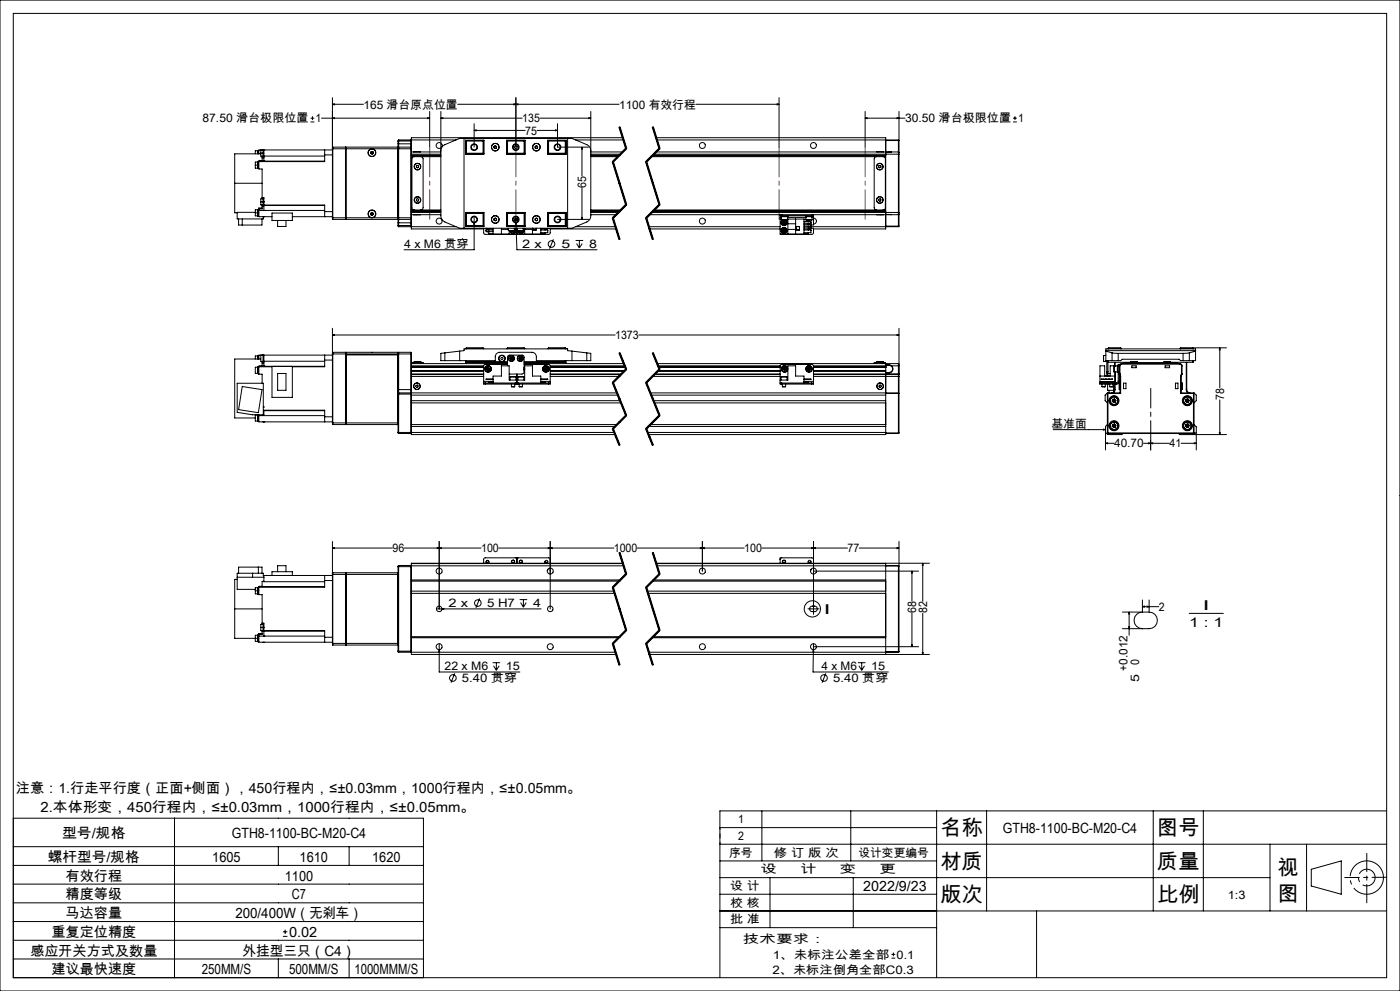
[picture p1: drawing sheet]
<svg xmlns="http://www.w3.org/2000/svg" width="420mm" height="297mm" viewBox="0 0 420 297" stroke-linecap="round" stroke-linejoin="round" font-family="sans-serif">
<g fill="none" stroke="#000" stroke-width=".3">
<path d="M0 0h420v297h-420zM4 4h412v289h-412zM93.2 36.5h1.1M93.2 35.4h1.1M93.7 34.9v1.1M96.4 35.4h32.5M99.7 31.3l.6-.2v.3zM99.7 35.4l.6-.1v.3zM99.7 31.3h9.3M99.7 29.3v36M128.3 35.3l.6 .1-.6 .2zM128.9 33.4v10.7"/>
<path d="M132.3 35.4l.6-.1v.3zM132.3 33.4v31.6l.3 .8 .9 .7 4.4 1.9h33.7l4.4-1.9 .7-.4 .4-.7 .1-.7v-31.3M132.3 35.4h24.4M137.3 31.3h48.4M142.2 39.1l.6-.2v.3zM142.2 37.1v7M142.2 39.1h15.4M154.2 31.1l.6 .2-.6 .1zM154.8 31.3l.6-.2v.3zM154.8 29.3v14.8M161.1 39.1h6.2M162 35.4h15.2"/>
<path d="M166.7 38.9l.6 .2-.6 .1zM167.3 37.1v7h9.3M176.6 35.3l.6 .1-.6 .2zM185.7 38.1l2 6.5M185.8 38.1l2 6.4-4 4 4 12.8-4 4 2 6.5M186 38l1 3.2M195.7 38.1l2 6.5M195.8 38.1l2 6.4-4 4 4 12.8-4 4 2 6.5M196 38l2 6.4M208.7 31.3h25M233.1 31.1l.6 .2-.6 .1zM233.7 29.3v14.8"/>
<path d="M259.5 35.4l.6-.1v.3zM259.5 35.4h12M259.5 33.4v10.7M269.1 35.3l.6 .1-.6 .2zM269.7 33.4v12.3M303.9 36.5h1.1M303.9 35.4h1.1M304.5 34.9v1.1M70.4 54.9v8.9h.8M70.4 54.9h8.2M76.6 49.5v.9h.7M76.6 49.5h1"/>
<path d="M77.3 48.6h-.7v.9M77.3 45.1v1M77.5 48.5v2h.1M77.5 45.1v1M77.6 48.5h-.3v2h.2M77.6 45.1l-1 .1v.9M78.2 46.1h-7.8v8.8M78.2 45.9v.9h.7M78.2 45.9h1M78.6 59.2h.6v1.3M78.6 59.2v.4M78.6 47.3v.9h-1"/>
<path d="M78.6 46.8v.5M78.6 44.9v.1M78.6 47.3h.6M78.9 59.6h-.7v.9M78.9 44.9v2h.3M78.9 45h-.7v.9M79.2 59.5h-.3v2h.3M79.2 48.3h.1M79.2 47.3v1M79.2 44.9v1.9M79.2 46.8v.5M79.2 46.8h18.2"/>
<path d="M79.2 44.9h.1M97.4 46.4h2.3M97.4 44.9v1.5M97.4 46.4v2h-19.8M97.4 48.3h-19.8v2.4h1v8.5M99.7 44.9h-22.1v1.2M99.8 44.1v21.7M99.8 44.1l-.1 .5h23.7M99.8 44.1h3.8M103.6 44.1v21.7M103.6 44.1l.2 .1M103.8 44.2v21.5"/>
<path d="M103.8 44.2h.1M111.2 45.6l.1 .4M111.3 46l.4 .1M111.5 45.4l.4 .1M111.5 45.4l-.3 .2M111.9 45.5v.4M111.9 45.9l-.2 .2M119.4 44.6v-.5h-15.6v21.7h15.6v-.5M119.4 44.6v20.7M119.4 44.2h.1M119.4 44.3v.3M119.4 43.1v1.1"/>
<path d="M119.4 44.2v.1M119.4 42.3h4M119.4 43.1h4M119.6 44.1v21.7M119.6 41.9v2.2M119.6 44.1h3.7M119.6 41.9l-.2 1.2M119.6 41.9h3.7M119.6 44.1l-.2 .2M123.3 44.1v21.7M123.3 41.9v2.2M123.3 44.1l.1 .2"/>
<path d="M123.3 41.9l.1 .2M123.4 44.3v.3M123.4 44.6v20.7M123.4 47h8.9M123.4 46.6h8.9M123.4 45.5h8.9M123.4 41.9h13.4M123.4 46.2h8.9M124.2 47l-.3 .1-.3 .4v14.9l.3 .4 .3 .1M125 49.7l.3-.1 .3 .2v.4l-.4 .1-.3-.2zM125 59.7l.3-.2 .3 .3-.1 .4-.3 .1-.3-.3zM126 45.5h-1.9"/>
<path d="M126.1 45.5h.1M126.3 47l.4 .1 .2 .5v14.7l-.2 .5-.4 .1M132.3 45.2l.3-1.1 .5-.6 4.8-2h33.7l4.8 2 .5 .6 .3 1.1M139.2 41.5v26.9M139.7 45.5h.1M139.7 42h5.5v4.2h-5.5zM139.7 42.3v3.9M139.7 42.3h5.2M139.9 42.1v4M139.9 42.1h5.3M139.9 46.1h5.3M139.9 42.1l-.2 .2"/>
<path d="M144.9 42.3l.2-.2v4l-.2-.2M144.9 45.9h-5.2l.2 .2M144.9 42.3v3.6M148.2 44.3l.4 .2M148.2 43.9v.4M148.6 43.7l.3 .2M148.6 43.7l-.4 .2M148.9 44.3l-.3 .2M148.9 43.9v.4M152 42h5.5v4.2h-5.5zM152 42.1h5.5M152 46.1h5.5"/>
<path d="M152.3 42.3v3.6M152.3 42.3l-.2-.2v4l.2-.2M152.3 45.9h4.9M152.3 42.3h4.9M157.2 42.3v3.6M157.2 42.3l.2-.2v4l-.2-.2M160.6 44.3l.3 .2M160.6 43.9v.4M160.9 43.7l.4 .2M160.9 43.7l-.3 .2M161.3 44.3l-.4 .2M161.3 43.9v.4"/>
<path d="M164.3 42h5.6v4.2h-5.6zM164.3 42.1h5.3M164.3 46.1h5.3M164.6 42.3v3.6M164.6 42.3l-.2-.2v4l.2-.2M164.6 45.9h5.2l-.2 .2M164.6 42.3h5.2M169.6 42.1v4M169.6 42.1l.2 .2M169.8 42.3v3.9M169.8 45.5h.1M170.3 41.5v26.9"/>
<path d="M172.7 41.9h14.3M174.6 44.1l.1 .6h-.3zM174.6 44.1v8.7M174.6 56.3v9.5M177.2 47h8.2M177.2 46.6h8.5M177.2 45.5h9.6M177.2 46.2h9M177.2 46.6h8.6M183.7 48.6l4 12.8M184 48.4l4 12.9M186.8 41.3h-63.4v3"/>
<path d="M187 41.2l1 3.2zM187.7 44.4l-4 4M188 44.6l-4 4M193.7 48.6l4 12.8M194 48.4l4 12.9M195.4 47h70.3M195.7 46.6h70M195.8 46.6h69.9M196.1 46.2h73.4M196.8 41.3h68.9v4.9M196.8 45.5h69.9M197 41.9h72.5"/>
<path d="M197.7 44.4l-4 4M198 44.6l-4 4M262.9 47l-.4 .1-.2 .5v14.7l.2 .5 .4 .1M263 45.5h2M263.6 49.7l.4-.1 .3 .2v.4l-.4 .1-.3-.2zM263.7 59.7l.4-.1 .2 .3-.1 .4h-.4l-.2-.3zM264.9 47l.4 .1 .3 .4v14.9l-.3 .4-.4 .1M265.7 46.2v17.5M265.7 42.1h3.8M266.7 45.6h-1v.6M266.7 45.5h.7M266.7 45.5v.1"/>
<path d="M267.4 45.5l-.7 .1M267.4 45.5h2.1M269.5 46.2h.2M269.5 45.5v.7M269.5 45.5l.2 .2M269.5 41.9l.2 .1-.2 .1M269.5 41.9v.2M269.5 42.1v3.4M269.5 46.2v17.5M269.7 45.7v.5M269.7 46.2v17.5M71.6 65.6v1.8h7v-1.8"/>
<path d="M72.7 65.6v1.8M76.6 63.8v.9h.7M76.6 63.6h-5.4v2h7.8v-.7h.2M76.6 63.8h1M77.3 62.9h-.7v.9M77.5 62.8v2M77.6 62.8h-.3v2h.3M77.6 63.1h19.8M78.2 60.5v.9h.7M78.2 60.5h1M78.6 61.7v.9h-1M78.6 62.3h-1v2.6h4"/>
<path d="M78.6 61.4v.3M78.6 61.7h.6M79.2 60.5v1M79.2 61.5v.1M79.2 63.1h.1M79.2 61.7v1.4M79.2 60.5h.1M79.2 61.6v.1M79.2 61.5h18.2v1.9M79.2 61.6h18.2M79.2 64.9h.1M81.6 63.8h6.1v2.3h-6.1z"/>
<path d="M83.3 66.1v1.8h2.5v-1.8M87.7 64.9h12M97.4 63.4v1.5M97.4 63.4h2.3M99.7 65.3l.1 .5M99.7 65.3h23.7M99.8 65.8h3.8M103.8 65.7h.1M103.8 65.7l-.2 .1M111.2 64.1l.1 .3M111.3 64.4h.4M111.4 63.7l.4 .1"/>
<path d="M111.4 63.7l-.2 .4M111.8 63.8l.2 .3M112 64.1l-.3 .3M119.4 65.7h.1M119.4 65.3v.3M119.4 65.7v1.1M119.4 65.6v.1M119.4 66.8l.2 1.1M119.4 67.5h4M119.4 65.6l.2 .2M119.4 66.8h4M119.6 65.8v2.1"/>
<path d="M119.6 65.8h3.7M119.6 67.9h3.7M123.3 65.8v2.1M123.4 65.3v.3M123.4 65.6v3h21.7M123.4 62.9h8.9M123.4 63.2h8.9M123.4 64.3h8.9M123.4 67.9h13.4M123.4 63.7h8.9M123.4 63.3h8.9M123.4 65.6l-.1 .2"/>
<path d="M123.4 67.8l-.1 .1M124.1 64.3l1.9 .1M126.1 64.3l-.1 .1M139.7 64.3h.1M139.7 63.7h5.5v4.2h-5.5zM139.7 63.7v3.9M139.7 67.6h5.2M139.7 67.6l.2 .2M139.9 63.8v4M139.9 67.8h5.3M139.9 63.8h5.3M139.9 63.8l-.2 .1h5.2"/>
<path d="M142.2 66.6l.2 .6h-.3zM142.2 64.9v10h-21M144.9 63.9l.2-.1v4l-.2-.2M144.9 63.9v3.7M145.1 68.4v1.4l.4 .4h19.2l.4-.4v-1.4M145.8 68.4v.2h2.1M145.8 68.9v.5h2.1M145.8 68.9h2.1M146 69.4h.5M146.6 68.6v.3a.41 .41 0 0 0-.3-.3 .41 .41 0 0 0-.4 .3M146.6 69.4v.7h1.3M147.9 68.4v1.8"/>
<path d="M148.2 66l.4 .1M148.2 65.6v.4M148.6 65.4l.3 .2M148.6 65.4l-.4 .2M148.9 66l-.3 .1M148.9 65.6v.4M150.4 68.4v1.8M150.4 68.8h2.1M152 63.7h5.5v4.2h-5.5zM152 67.8h5.5M152 63.8h5.5M152.3 63.9v3.7"/>
<path d="M152.3 67.8v.1M152.3 63.9l-.2-.1v4l.2-.2M152.3 63.9h4.9M152.3 67.6h4.9M152.5 69.1h1.8M152.5 68.4v.7M152.8 69.1v1.1M152.9 67.8v.1M153 69.1a.89 .89 0 0 0 1.3 .7 .89 .89 0 0 0 .2-1.4 .9 .9 0 0 1-.2 1.5 .9 .9 0 0 1-1.3-.8zM153.5 69.1l.1 .3M153.6 69.4l.4 .2M153.6 69.4l.3-.3 .1 .5"/>
<path d="M154 69.1l.4 .1M154.3 69.1h.1M154.3 68.4v.7M154.3 68.9l.1 .3M154.4 66l.2 .2M154.4 65.9h.2zM154.4 69.2l-.4 .4M154.4 66l.1 .1M154.6 65.9h.1M154.7 65.6h.5M154.7 65.4v.5M154.7 64.9l.1 1.7"/>
<path d="M154.8 66.6l.1 .6h-.2zM154.8 66.6l.3 8.3h24M154.8 70.2h-.2M155.1 65.5v.5M155.1 68.4v1.8M155.2 69.1h1.8M155.2 68.4v.7M155.3 70.2h.3M155.4 69.1l.1 .5M155.8 69.1l.1 .3M155.9 69.4l.4 .2M155.9 69.4l.3-.3 .1 .5"/>
<path d="M156.3 69.1l.4 .2M156.6 67.8v.1M156.7 69.3l-.4 .3M156.7 69.1v.2M157 69.1h.1M157 68.5a.9 .9 0 0 1-.2 1.3 .9 .9 0 0 1-1.3-.2M157 68.6a.88 .88 0 0 1-.3 1.2 .88 .88 0 0 1-1.2-.2M157 68.4v.7M157.2 63.9v3.7M157.2 67.8v.1M157.2 63.9l.2-.1v4.1M157.2 67.6l.2 .2"/>
<path d="M157.4 68.4v1.8M157.4 68.8h2.3M159.7 68.4v1.8M159.8 68.4v.5h1.1v-.5M160.6 66l.3 .1M160.6 65.6v.4M160.8 68.4v.5M160.9 65.4l.4 .2M160.9 65.4l-.3 .2M161.3 66l-.4 .1M161.3 65.6v.4M162.2 68.4v1.8"/>
<path d="M162.2 68.9h2.1M163.5 68.6v.3a.41 .41 0 0 1 .4-.3 .41 .41 0 0 1 .4 .3M163.5 69.7v.4h-1.3M164.3 69v.2M164.3 63.7h5.6v4.2h-5.6zM164.3 68.4v.2h-2.1M164.3 68.9v.8h-2.1M164.3 67.8h5.3M164.3 63.8h5.3M164.6 63.9v3.7M164.6 63.9l-.2-.1v4l.2-.2M164.6 67.6h5.2"/>
<path d="M165.1 68.6h19.8M166 71.7l-1.1 2.8M167.3 65.8h9.3M169.6 63.8v4M169.6 63.8l.2 .1h-5.2M169.8 63.7v3.9M169.8 67.6l-.2 .2M169.8 64.3h.1M172.7 67.9h11.9M172.7 72.1h2.2M173 73l.8 1.3M173.8 72.1v2.2"/>
<path d="M174.4 65.2h.3l-.1 .6zM174.7 73l-.9 1.3M177.2 62.9h9.1M177.2 63.2h8.7M177.2 64.3h7.7M177.2 63.7h8.3M177.2 63.3h8.7M183.7 65.4l2 6.4M184 65.3l2 6.4M187.7 61.2l-4 4M188 61.5l-4 4M193.7 65.4l2 6.4"/>
<path d="M194 65.3l2 6.4M194.6 67.9h39.4M194.8 64.3h39.2M194.8 68.6h39.2M195.5 63.7h74M195.9 63.3h69.8M196 63.2h69.7M196.3 62.9h69.4M197.7 61.2l-4 4M198 61.5l-4 4M234 64.3h.5M234 64.7h.5"/>
<path d="M234 64.7v.5M234 65.2v5h9.6l.4-.3 .1-1.5h-.8M234 64.3v.4M234 65.6h.5M234 65.2h.5M234.3 70.2h.2M234.4 64.7v.2h2v-.2M234.5 65.9h1.8M234.5 64.9v1M234.5 64.3v.4M234.5 64.3h9M234.5 64.7h9"/>
<path d="M234.7 66.8l.3 .4M234.7 68.9l.1 .5M234.7 68.9l1 .4M234.8 69.4l.4 .2M234.8 65.9a.9 .9 0 0 0-.3 1.4 .9 .9 0 0 0 1.4 0 .9 .9 0 0 0-.3-1.4M234.9 65.9a.86 .86 0 0 0-.4 1.4 .86 .86 0 0 0 1.4 0 .86 .86 0 0 0-.4-1.4M234.9 66.3l-.2 .5M234.9 66.3l.3 .4M235 67.2h.5M235.2 68.6l-.5 .3M235.2 68.6l.4 .2M235.2 68.6v1"/>
<path d="M235.2 66.7l-.2 .5M235.2 66.7l.3 .5M235.4 66.3h-.5M235.4 66.3l.3 .4M235.4 66.3l-.2 .4M235.6 68.8l.1 .5M235.6 68.8l-.8 .6M235.7 69.3l-.5 .3M235.7 66.7l-.2 .5M235.7 66.7l-1 .1M236.3 65.9h.1M236.3 65.6h4.9v4.6"/>
<path d="M236.3 64.9v1M236.3 65.2h5.5M236.4 65.6v4.6M236.4 67.1h2.3M236.4 68.8h2.3M238.7 65.6v4.6M238.8 67.9h1.1v1h-1.1M238.8 67.9v1M241.2 66.4h2.1v.5M241.2 67.2h2.1v.5h-2.1M241.2 68.1h2.1v.5h-2.1M241.2 68.9h2.1"/>
<path d="M241.2 66.9h2.1M241.2 65.7h.6M241.7 64.7v.2h2v-.2M241.8 65.9h.1M241.8 65.9h1.8M241.8 64.9v1M242.5 68.6v.3a.43 .43 0 0 1 .4-.3 .43 .43 0 0 1 .4 .3M242.5 65.9v.5M242.5 67.7v.4M242.5 69.7v.4h-1.3M242.5 67.9h27M242.6 66.4h.5"/>
<path d="M243.3 66.9a.43 .43 0 0 1-.4 .3 .43 .43 0 0 1-.4-.3v.3M243.3 66.6v.2M243.3 69v.2M243.3 68.9v.8h-2.1M243.5 64.3h.5M243.5 64.7h.6M243.5 64.3v.4M243.6 65.9h-1.8M243.6 64.9v1M243.6 65.2h.5M244 64.3h22.7M244.1 65.4a.9 .9 0 0 1 .8 .9 .9 .9 0 0 1-.8 .9"/>
<path d="M244.1 64.7v.5M244.1 64.3v.4M244.1 65.2v2.2h-.8M263 64.3h2M265.7 63.7v4.9h-21.6M265.7 63.7v.6h1M265.7 67.8h3.8M266.7 64.3h.7M266.7 64.3h.1M267.4 64.3h2.1M269.5 63.7h.2M269.5 63.7v.6"/>
<path d="M269.5 67.8h.2M269.5 67.8v.1M269.5 64.3v3.5M269.7 63.7v.5M269.7 64.2l-.2 .1M269.7 67.8l-.2 .1M269.7 64.2v3.6M99.7 98.4v28.3M269.7 98.4v13.6M72.7 115.8l5.9 1-1.1 6.9-5.9-.9zM77.3 110.1h-.7v1.8h.7M77.3 106.7h-.7v.9"/>
<path d="M77.5 110v2M77.5 106.6v1M77.6 109.9h4M77.6 110h-.3v2h.3M77.6 106.6h-.3v1M78.2 107.6h-7.8v17.7h6.2M78.6 108.8v.9h-1M78.6 108.3v.5M78.6 106.4v.1M78.6 108.8h.6M78.9 106.4v2h.3M78.9 106.5h-.7v1.8h.7"/>
<path d="M79.2 109.8h.1M79.2 108.8v1M79.2 106.4v1.9M79.2 108.3v.5M79.2 108.3h18.2M81.6 109.8v9.3h6.1v-9.3M83.3 111.9h2.5v5.1h-2.5zM97.4 106.4v1.5M97.4 107.9v2h-9.7M97.4 109.8h-19.8v2.3h1v2.8M97.4 107.9h2.3M99.7 106.4h-22.1v1.2"/>
<path d="M99.7 100.4l.6-.1v.2zM99.7 100.4h84.8M99.8 105.6l-.1 .5h23.7M99.8 105.6v21.6M99.8 105.6h3.8M103.6 105.6l.2 21.6M103.6 105.6v21.6M119.4 106.1v-.5h-15.6v.7h15.6M119.4 106.1v11.8M119.4 117.9v11.8l.2 .2M119.4 118.2h4M119.4 116.8h4"/>
<path d="M119.6 105.6v12.2M119.6 105.6l-.2 .5M119.6 117.8h3.7M119.6 105.6h3.7M119.6 117.8v12.1M119.6 117.8l-.2 .1M123.3 105.6v12.2M123.3 105.6l.1 .5M123.3 117.8v12.1M123.3 117.8l.1 .1M123.4 116.8v1M123.4 117.8v12.4h61.1"/>
<path d="M123.4 118.4h61.9M123.4 117.8h61.7M123.4 109h28.9M123.4 110h21.7M123.4 111.2h21.7M123.4 110.1h21.7M123.4 111.1h21.7M123.4 109.6h21.7M123.4 112.1h21.7M123.4 112.3h21.7M123.4 112.8h21.7M123.4 109.9h21.7"/>
<path d="M123.4 106.1v10.7M124.2 108.4h2.1M124.2 108.7h-.6v.3M124.2 108.7h2.1M124.2 108.4v.6M124.3 108.7h1.9M124.8 115.5l.4-.1 .2 .3-.1 .3-.3 .1-.3-.3zM126.3 108.7h.6v.3M126.3 108.4v.6M133.5 108.1h15.1v-1.2a1.33 1.33 0 0 1 1.3-1.3h9.7a1.33 1.33 0 0 1 1.3 1.3v1.2h15.1M133.5 105.8l-1.2 .1v2.2h1.2M133.5 105.8v2.3"/>
<path d="M137.9 105.2v2.9M137.9 105.2l1.3-.1v-.5h31.1v.5l1.3 .1M137.9 105.2l-4.4 .6M139.7 104.4h5.4M139.7 104.4v.2M139.7 108.1v.9M139.9 104.2h5l.2 .2M139.9 108.4l-.2 .2h12.6M139.9 104.2v.4M139.9 108.1v.3M139.9 108.4h12.4M139.9 104.2l-.2 .2"/>
<path d="M145.1 114.8v.3h.5M145.1 114.8h.5M145.1 114.3v.5M145.1 114.3h2.8M145.1 104.4v.2M145.6 114.8h9M145.6 115.1h9M145.6 114.8v.3M145.9 110.7l.4 .4M146.1 110.2l-.2 .5M146.1 110.2l.3 .4M146.4 110.6l-.1 .5"/>
<path d="M146.4 110.6l.4 .3M146.6 110.1l-.5 .1M146.6 110.1l.3 .4M146.6 110.1l-.2 .5M146.8 110.9l-.5 .2M146.9 110.5l-.1 .4M146.9 110.5l-1 .2M147.9 114.8v-2.1h2.5v-3.1h2.4v4.3h4.6v-4.3h2.3v3.1h2.5v2.1M147.9 114.4h-1.3v.2h1.3M147.9 113.6h-2.1l2.1 .1M152.1 104.4l.2-.2h4.9l.2 .2M152.1 104.4h5.3"/>
<path d="M152.1 104.4v.2M152.3 109.2l-6.9 .1-.3 .3v4.7M152.3 109.6v-2.6l.3-.5 4.1-.1 .4 .3 .1 4.8-.1 .4-.5 .2h-3.8M152.9 107.5l.3 .4M153 113h1.8M153 113v.9M153 112.9h.1M153 112.9h1.8M153.1 107h.5M153.1 107l-.2 .5M153.1 107l.3 .4M153.4 115.9h1"/>
<path d="M153.4 115.1v.8M153.4 107.4h.5M153.4 107.4l-.2 .5M153.4 107.4l.3 .4M153.4 107.4l-.5 .1M153.6 107l.3 .4M153.6 107l-.2 .4M153.7 107.8l-.5 .1M153.9 107.4l-.2 .4M154.4 115.1v.8M154.6 114.8h1M154.6 115.1h.5"/>
<path d="M154.6 114.8v.3M154.8 113h.1M154.8 113v.9M155.1 115.1h.5M155.1 112.1v3M155.4 112.9v.1M155.4 112.9h.1M155.4 113h.1M155.4 113v.9M155.5 112.9l1.7 .1M155.5 113h1.7M155.6 114.8h9"/>
<path d="M155.6 115.1h9M155.6 114.8v.3M155.6 107.5l.3 .4M155.8 115.9h.9M155.8 115.1v.8M155.8 107h.5M155.8 107l-.2 .5M155.8 107l.3 .4M156.1 107.4l-.2 .5M156.1 107.4l.3 .4M156.1 107.4h.5M156.1 107.4l-.5 .1"/>
<path d="M156.3 107l.3 .4M156.3 107l-.2 .4M156.4 107.8l-.5 .1M156.6 107.4l-.2 .4M156.7 115.1v.8M157.2 113v.9M157.2 110l.2 .5-.2 .6M157.2 109.2l7.6 .1 .3 .3v4.7M157.2 110.2v.7M157.2 110.3v.5M157.2 109h29.9M157.2 108.4h12.4"/>
<path d="M157.4 104.4v.2M162.2 114.4h1.3v.2h-1.3M162.2 113.6h2.1l-2.1 .1M162.2 114.3h2.9M163.3 110.3v.5M163.3 110.3l.5 .3M163.3 110.8l.5 .3M163.7 110.1l-.4 .2M163.7 110.1l.4 .2M163.7 110.1l.1 1M163.8 110.6l-.5 .2M163.8 110.6l.4 .2"/>
<path d="M164.1 110.3l.1 .5M164.1 110.3l-.3 .3M164.2 110.8l-.4 .3M164.4 104.4h5.4M164.4 104.4v.2M164.6 114.8h.5M164.6 114.8v.3M165.1 114.8v.3h-.5M165.1 114.3v.5M165.1 110h22.4M165.1 111.2h22.3M165.1 110.1h22.5"/>
<path d="M165.1 111.1h22.4M165.1 109.6h22.3M165.1 112.1h21.3M165.1 112.3h21.2M165.1 112.8h20.6M165.1 109.9h22.4M165.1 111.2h22.2M169.6 104.2h-5l-.2 .2M169.6 108.4l.2 .2h-12.6M169.6 104.2v.4M169.6 108.1v.3M169.6 104.2l.2 .2"/>
<path d="M169.8 104.4v.2M169.8 108.1v.9M171.6 105.2v2.9M171.6 105.2l4.4 .6M176 105.8l1.2 .1v2.2h-1.2M176 105.8v2.3M183.7 114.7l4 9.9M184 114.6l4 9.8M185.7 105.8l2 4.9M185.8 105.8l2 4.9-4 4 4 9.8-4 4 2 4.9M186 105.7l1 2.5M187 108.2l1 2.4z"/>
<path d="M187.7 110.6l-4 4M188 110.8l-4 4M191.6 100.4h78.1M193.7 114.7l4 9.9M194 114.6l4 9.8M195.1 117.8h74.4M195.3 118.4h70.4M195.7 105.8l2 4.9M195.7 112.8h38.3M195.8 105.8l2 4.9-4 4 4 9.8-4 4 2 4.9M196 105.7l2 4.9M196.3 112.3h37.7"/>
<path d="M196.5 112.1h37.5M197.1 109h72.4M197.3 111.2h36.7M197.4 111.2h36.6M197.4 109.6h36.6M197.5 111.1h36.5M197.5 109.9h36.5M197.6 110h36.4M197.6 110.1h36.4M197.7 110.6l-4 4M198 110.8l-4 4M234 114.8h.5"/>
<path d="M234 113.9h2.4v-4.3h2.3v3.1h2.5v2.1M234.3 113h1.8M234.3 113v.9M234.5 114.8v.3M234.5 114.8h9M234.5 115.1h9M234.7 115.9h1M234.7 115.1v.8M234.9 110.8l.4 .3M234.9 110.3v.5M234.9 110.3l.9 .5M235.4 110.1l-.5 .2"/>
<path d="M235.4 110.1l.4 .2M235.4 110.1l-.1 1M235.7 115.1v.8M235.8 110.8l-.5 .3M235.8 110.3v.5M235.8 110.3l-.9 .5M236.1 112.9v.1M236.1 112.9l-1.8 .1M236.1 113v.9M241.2 114.4h1.3v.2h-1.3M241.2 113.6h2.1l-2.1 .1M241.2 114.3h2.9"/>
<path d="M242.3 110.3v.5M242.3 110.3l.9 .5M242.3 110.8l.4 .3M242.7 110.1l-.4 .2M242.7 110.1l.4 .2M242.7 110.1v1M243.1 110.3l.1 .5M243.1 110.3l-.8 .5M243.2 110.8l-.5 .3M243.5 114.8h.6M243.5 114.8v.3M244 109.6h21.7"/>
<path d="M244.1 109.9l21.6 .1M244.1 111.2h21.6h-21.6M244.1 114.3v-4.6l-.4-.4-9.2-.1-.5 .4v5.5h.5M244.1 114.8v.3h-.6M244.1 114.3v.5M244.1 110h21.6M244.1 110.1h21.6M244.1 111.1h21.6M244.1 112.3h25.4M244.1 112.8h25.4M262.9 108.4h2M262.9 108.4v.6"/>
<path d="M263.9 115.4h.4l.1 .4-.2 .3h-.4l-.1-.4zM264.9 108.6l-1.9 .1M264.9 108.6h.1M264.9 108.6v.1M264.9 108.7h-2.6v.3M264.9 108.7h.7v.3M264.9 108.4v.6M265.7 109.6v20.6h-71.2M265.7 110h.1M265.7 117.9h3.8M265.7 111.8h1M265.7 111.7h1"/>
<path d="M265.7 109.5h1M266.7 109.3h-1v-.3v.6M266.7 109.5l.7 .2M266.7 109.3l.7 .3M266.7 109.3v.2M266.7 111.7v.1M267.4 109.7a1.09 1.09 0 0 1 .3 1.2 1.09 1.09 0 0 1-1 .8M267.4 109.6a1.19 1.19 0 0 1 .4 1.4 1.19 1.19 0 0 1-1.1 .8M267.4 109.6h2.1M267.4 109.6v.1M269.1 100.3l.6 .1-.6 .1zM269.5 117.8v.1"/>
<path d="M269.5 117.8l.2 .1h-.2M269.5 109v.6M269.5 109l.2 .1v.5h-.2M269.5 112h.2M269.5 112v.3M269.5 112.8h.2M269.5 112.3v.5M269.5 109.6v2.4M269.5 112.8v5M269.5 117.9v11.8M269.5 112l-25.4 .1M269.7 112.1l-.2 .2"/>
<path d="M269.7 112v.1M269.7 112.1v.7M269.7 112.8v16.9M330 112.7h4.5M330.1 114.4h4.3v.2h-4.3zM330.4 113.6l.8 .1zM330.4 114.8h-.5v.3h.5M330.4 114.8h4.6M330.4 115.1h1.4M330.4 114.8v.3M330.6 115.9h1M330.6 115.1v.8"/>
<path d="M331 108.3h.1M331.1 106.5l-.1 1.8M331.1 106.5v1.8M331.1 108.3h.9M331.1 106.5h.7M331.6 113.6l.5 .1zM331.6 115.1v.8M331.8 115.1h.9M331.8 114.8v.3M331.8 105.1h26.9M331.8 105.2l1.8 .6M332 111.4v.7h.4v-.7"/>
<path d="M332 111.4h.4M332 108.1v3.3M332.2 117.9l.1-.1 .1 .1M332.2 117.9h.2M332.2 117.9v11.8M332.3 115.1v1.9h1.8M332.3 112.1v.5M332.4 117.9h3.8M332.4 111.9h.7M332.4 104.4h4M332.4 104.4v.2M332.4 108.1v3.3"/>
<path d="M332.4 117.9v11.8M332.4 108.4l.1 .2M332.4 113.6l.5 .1zM332.5 104.2h3.7M332.5 108.6h6.7M332.5 104.2v.4M332.5 108.1v.5M332.5 104.2l-.1 .2M332.7 117v.8M332.7 115.1h2.3M332.7 114.8v.3M332.9 115.9h1"/>
<path d="M332.9 115.1v.8M333.3 113.6l.5 .1zM333.6 105.8l1.9 .1M333.6 108.1h1.9M333.6 108.1h-1.8v-3.5h26.9v3.5h-1.9M333.6 105.8v2.3M333.8 119.7l-.1 .5M333.8 119.7l.4 .4M333.9 115.1v.8M334.1 115.1v2.4M334.2 109.7h.1M334.2 111.4v.1"/>
<path d="M334.2 109.7v1.7M334.2 111.5h1M334.4 116.8a.96 .96 0 0 1-1 1M334.4 116.8h.1M334.4 119.6l-.6 .1M334.4 119.6l.4 .4M334.4 119.6l-.2 .5M334.4 108.6v1M334.4 115.1v1.7M334.5 109.6v.1M334.5 111.5v3.3M334.5 116.8l-.5 1"/>
<path d="M334.5 108.6v1.1M334.5 115.1v1.7M334.8 120l-.2 .5M334.8 120l-.6 .1M335 114.8v.3M335.2 109.7l-2.1-.1v3h-1.7v-3h-1.4v5.2M335.5 109.6h-.3v1.9h.3M335.5 114.3l-.5 .5M335.5 114.3h.3M335.5 108.1h.7l.5-.4h17l.5 .4h.7M335.5 109.7h.3M335.5 105.9v2.2"/>
<path d="M335.5 109.7v4.6M335.5 105.9h19.4M335.8 114.8v2M335.8 114.8h.1M335.8 112.1l.1 .2M335.8 109.6v-.4h-.3v.5M335.8 114.3a.79 .79 0 0 1-.8 .8M335.8 109.6h.2M335.8 112l.1 .3M335.8 112h.2M335.8 116.8h.2M335.8 114.8h.2"/>
<path d="M335.8 109.6v4.7M335.9 112.3l.1 .5M336 114.8h.1M336 112v.1M336 112.1l.2 .7M336 112.1l-.1 .2M336 114.8v2M336 109.6v2.4M336 116.7v.1M336 112.8h.2M336 117.8l.2 .1M336 117.8h-3.8l-.7 .6v1.7l.7 .7"/>
<path d="M336 112.8v5M336.2 104.2v.4M336.2 112.8v5.1M336.2 104.2l.2 .2M336.4 104.4v.2M336.5 109v.1M336.5 109.1l-.5 .5M336.5 109l-.5 .1-.2 .5M336.5 109h17.4M336.5 109.1h17.4M337 114.8h.8v1.7h-.8zM337.9 108.7h-.7v.3"/>
<path d="M337.9 108.7h14.6M337.9 108.7v.3M339.2 108.6l.1 .1M339.2 108.4h2M339.2 108.6h2M339.2 108.4v.3M339.5 109.6h1.4v.6h-1.4zM341.2 108.6v.1M341.2 108.4v.2M349.2 108.4h2M349.2 108.6l.1 .1M349.2 108.6h2"/>
<path d="M349.2 108.4v.2M349.5 109.6h1.4v.6h-1.4zM351.2 108.6v.1M351.2 108.6h6.7M351.2 108.4v.3M352.5 108.7h.7v.3M352.5 108.7v.3M352.6 114.8h.8v1.7h-.8zM353.9 109.1l.5 .5M353.9 109v.1M353.9 109l.5 .1 .2 .5M354 104.4h4"/>
<path d="M354 104.4v.2M354.2 112.8h.2M354.2 117.9h3.8M354.2 104.2v.4M354.2 112.8v5.1M354.2 104.2l-.2 .2M354.4 116.7v.1M354.4 117.8l-.2 .1M354.4 117.8h3.8l.7 .6v1.7l-.7 .7M354.4 112.8v5M354.4 112.1l.1 .2M354.4 112.1l-.2 .7"/>
<path d="M354.4 114.8h.1M354.4 112v.1M354.4 112h.2M354.4 109.6h.2M354.4 114.8v2M354.4 116.8h.2M354.4 114.8h.2M354.4 109.6v2.4M354.5 112.3l-.1 .5M354.6 114.8v2M354.6 112.1l-.1 .2M354.6 112l-.1 .3"/>
<path d="M354.6 109.6v2.5M354.9 108.1h1.9M354.9 105.9v2.2M355.8 119.7l-.2 .5M355.8 119.7l.8 .8M355.9 116.8l.2 .6 .3 .4M355.9 116.8h.1M355.9 108.6v8.2M356 116.8a1.02 1.02 0 0 0 1 1M356 108.6v8.2M356.4 119.6l.4 .4M356.4 119.6l-.6 .1"/>
<path d="M356.4 119.6l-.2 .5M356.8 120l-.2 .5M356.8 120l-.6 .1M356.8 105.8l-1.9 .1M356.8 105.8v2.3M357.9 108.1v.5M358 117.9h.2M358 117.9v-.1l.2 .1M358 104.4l-.1-.2v.4M358 104.4v.2M358 108.1l-.1 .5M358 117.9v11.8"/>
<path d="M358.2 117.9v11.8M358.7 105.2l-1.9 .6M365.9 104.2v12.1M365.9 119.8v10.4M365.9 104.2l.2 .6h-.3zM367.9 104.2h-13.7M76.6 125.3v.9h.7M76.6 124.4v.9M77.3 124.3v2h.3M77.5 124.3v2M77.6 124.6v1.8h22.1M77.6 124.3v.3"/>
<path d="M77.6 124.6h19.8M78.9 126.4h.1M79 124.3v-9.4h-7.8v8.7l4.6 .7h3.4v-1.4h18.2v2M79 121.8h.2l-.2 .3M79.2 126.4h.1M79.2 123.1h18.2M97.4 124.9v1.5M97.4 124.9h2.3M99.7 126.7l.1 .5M99.7 126.7h19.7M99.8 127.2h3.8M103.8 127.2h.1"/>
<path d="M103.8 127.2h-.2M103.9 127.2v-20.9l15.5 .1-.1 20.8M103.9 127.2h15.4M119.4 129.5h4M119.4 127.2h-.1M119.6 129.9h3.7M123.4 120.1h62.6M123.4 120.8h62.9M123.4 129.6h60.9M123.4 127.8h61.1M123.4 127.2h61.7M123.4 129.7l-.1 .2"/>
<path d="M183.7 128.6l2 4.9M184 128.4l2 4.9M187.7 124.4l-4 4M188 124.6l-4 4M193.7 128.6l2 4.9M194 128.4l2 4.9M194.3 129.6h71.4M194.5 127.8h71.2M195.1 127.2h70.6M196 120.1h69.7M196.3 120.8h69.4M197.7 124.4l-4 4"/>
<path d="M198 124.6l-4 4M265.7 129.7h3.8M265.7 129.9h3.8M269.5 129.7v.2M269.5 129.7h.2M269.7 129.7l-.2 .2M315.9 128.8h15.7M331 128.6l.6 .2-.6 .1zM331.6 132.9l.6-.2v.3zM331.6 132.9h2.6M331.6 129.6l.7 .6h4.3l.3-.3M332.2 129.7h.2"/>
<path d="M332.2 129.7l.2 .2M332.2 127.2l-.6 .6v7.1M332.4 129.7v.2M332.4 129.7h25.6M332.4 129.9h25.6M333.7 120.2l.3 .4M333.7 127.7l.3 .5M333.8 127.2l-.1 .5M333.8 127.2l.4 .4M334.2 120.1l.4 .4M334.2 120.1l-.5 .1M334.2 120.1l-.2 .5"/>
<path d="M334.2 127.6l-.2 .6M334.2 127.6l.4 .4M334.2 127.6l-.5 .1M334.4 127l-.6 .2M334.4 127l.4 .5M334.4 127l-.2 .6M334.6 120.5l-.6 .1M334.6 128l-.6 .2M334.8 127.5l-.2 .5M334.8 127.5l-.6 .1M343.1 132.9h7.7M344.6 132.7l.6 .2-.6 .1z"/>
<path d="M345.2 132.9l.6-.2v.3zM345.2 132v2.9M353.6 129.9l.3 .3h14M354.4 132.9h4.5M355.6 120.2l.4 .4M355.6 127.7l.4 .5M355.8 127.2l-.2 .5M355.8 127.2l.8 .8M356.2 120.1l-.2 .5M356.2 120.1l-.6 .1M356.4 127l.4 .5M356.4 127l-.6 .2"/>
<path d="M356.4 127l-.4 1.2M356.6 120.5l-.6 .1M356.6 128l-.6 .2M356.8 127.5l-.2 .5M356.8 127.5l-1.2 .2M358 129.7h.2M358 129.7v.2M358.2 129.7l-.2 .2M358.2 127.2l.7 .7v7M358.3 132.7l.6 .2-.6 .1zM358.9 129.6l-.7 .6M365.8 129.6h.3l-.2 .6z"/>
<path d="M71.2 173.6h-.8v8.9M71.2 173h8M71.6 171.8v-1.8h7v1.8M75.8 171.8v1.2M76.6 177.1v.9h.7M76.6 177.1h1M77.3 176.1h-.7v1M77.5 176.1h-.2v1.9h.3M77.5 170v1.8M77.6 176h-.1v2M77.6 176v2.2h1v8.6M79.2 174.3l-.6-.1v1.5h-1"/>
<path d="M79.2 172.5v1.8M79.2 174.3h18.2M81.6 172.5v-1.2h6.1v1.2M83.3 171.3v-1.8h2.5v1.8M97.4 175.8l-19.8 .2M97.4 172.5v1.5M97.4 174v2h-19.8M97.4 174h2.3M99.7 164.2l.6-.1v.3zM99.7 162.3v30.5M99.7 164.2h18M99.7 172.5h-20.7v-.7h-7.8v4.8h5.4"/>
<path d="M99.8 171.7v21.6M99.8 171.7l-.1 .5h19.7M99.8 171.7h3.8M103.6 171.7v21.6M103.6 171.7l.2 .1M103.8 171.8v21.4M103.8 171.8v.4M103.8 172.2v20.6M119.4 171.7h-15.6M119.4 171.8v21.4M119.4 169.9h4M119.6 169.5l-.2 .1v25.7l.2 .2"/>
<path d="M119.6 169.5v26M119.6 169.5h3.7M121.2 164.2h23.1M123.3 169.5v26M123.3 169.5l.1 .1M123.4 177.8h61M123.4 173.8h62.7M123.4 174.2h62.3M123.4 169.6h63.6M123.4 168.9h63.5M123.4 177.2h60.8M131.2 164.1l.6 .1-.6 .2z"/>
<path d="M131.8 164.2l.6-.1v.3zM131.8 162.3v20.2M143.9 179.3l-1.1 2.9M145.8 168.2l.1 .3 .7-.1v-.2M146 168h.5M153.7 168.8a.5 .5 0 0 1-.2-.8 .5 .5 0 0 1 .8 0 .5 .5 0 0 1-.2 .8M154.8 167.2h.5M155.1 167.2v1.6M155.9 179.7h2.3M156.1 168.8a.5 .5 0 0 1-.3-.8 .5 .5 0 0 1 .8 0 .5 .5 0 0 1-.2 .8M157 179.7v2.3M163.5 168.2v.2l.8 .1v-.3"/>
<path d="M164.3 170.6l-.1 .4M164.3 170.7v.1M164.5 164.1l.6 .1-.6 .2zM165.1 164.2l.6-.1v.3zM165.1 162.3v20.2M165.1 167.7l-.4-.5h-9.2l-.4 .5-.4-.5h-9.2l-.4 .4v1.2M183.7 176.1l4 12.8M184 176l4 12.8M184.1 164.2h-34.5M185.7 165.7l2 6.4M185.8 165.6l2 6.4-4 4 4 12.9-4 4 2 6.4M186 165.6l1 3.2"/>
<path d="M186.8 168.8h-63.4v27.3h61.5M187 168.8l1 3.2zM187.7 171.9l-4 4M188 172.2l-4 4M191.2 164.2h32.1M193.7 176.1l4 12.8M194 176l4 12.8M194.2 177.2h71.5M194.4 177.8h71.3M195.7 165.7l2 6.4M195.8 174.2h69.9M195.8 165.6l2 6.4-4 4 4 12.9-4 4 2 6.4"/>
<path d="M196 165.6l2 6.4M196.1 173.8h69.6M196.9 168.9h68.8M197.1 169.6h68.6M197.7 171.9l-4 4M198 172.2l-4 4M210.1 164.1l.6 .1-.6 .2zM210.7 164.2l.6-.1v.3zM210.7 162.3v8.9M234 167.7l.5-.5h9.1l.5 .5M234.3 167.2h-.3v1.6M235 168.8a.5 .5 0 0 1-.2-.8 .5 .5 0 0 1 .8 0 .5 .5 0 0 1-.2 .8"/>
<path d="M242.5 168.2v.2l.8 .1v-.3M243.3 170.6l-.2 .4M243.3 170.7v.1M243.5 164.1l.6 .1-.6 .2zM244.1 171.2h31.5M244.1 164.2l.6-.1v.3zM244.1 162.3v18.5M254.2 164.2h-25.6M257.8 164.2h11.9M265.7 168.8v27.3M265.7 169.6h3.8M265.7 169.5h3.8"/>
<path d="M269.1 164.1l.6 .1-.6 .2zM269.5 169.5l.2 .1h-.2M269.5 169.5v.1M269.5 169.6v25.7M269.7 162.3v33M273.6 171.2l.1 .6h-.3zM273.6 171.2v9M276.8 168.8l.2 .6h-.3zM276.8 168.8v11.4M278.8 168.8h-82M342.7 179.8v3.6a2.49 2.49 0 0 0-2.5 2.5 2.49 2.49 0 0 0 2.5 2.5M344.7 179.8v3.6"/>
<path d="M70.4 182.5v8.8h7.2M70.4 182.5h8.2M77.3 190.4h-.7v1.8h.7M77.5 190.3v2M77.6 190.3h-.3v2h.3M77.6 190.6h19.8M78.2 188v.9h.7M78.2 188h1M78.6 186.8h.6v1.2M78.6 186.8v.3M78.6 189.2v.9h-1M78.6 189.9h-1v2.6h19.8"/>
<path d="M78.6 188.9v.3M78.6 189.2h.6M78.9 187.1h-.7v.9M78.9 192.5h.3M79.2 192.5h.1M79.2 188v1.1M79.2 187h-.3v2h18.5v2M79.2 190.6h.1M79.2 189.1v1.5M79.2 190.5v.2M79.2 189.1h18.2M97.4 191v1.5"/>
<path d="M97.4 192.5h2.3M97.4 191h2.3M99.7 192.8l.1 .5M99.7 192.8h19.7M99.8 193.3h3.8M103.8 192.8v.4M103.8 193.2l-.2 .1M103.8 193.2l15.6 .1M119.4 195.1h4M119.6 195.5h3.7M123.4 195.5h61.2M123.4 191.1h62.2"/>
<path d="M123.4 190.8h62.5M123.4 195.3l-.1 .2M130.9 182.5h31.4M131.8 194.7l.1 .6h-.3zM131.8 192.9v8.5h24.2M132.6 182.5l.6-.2v.3zM147.8 198.6h2.2M148.1 199.5l.8 1.4M148.9 198.6v2.3M149.8 199.5l-.9 1.4M156.2 180.6l.8 1.4M157.9 180.6l-.9 1.4"/>
<path d="M183.7 192.9l2 6.5M184 192.8l2 6.5M187.7 188.8l-4 4M188 189l-4 4M193.7 192.9l2 6.5M194 192.8l2 6.5M194.6 195.5h74.9M195.6 191.1h70.1M195.9 190.8h69.8M197.7 188.8l-4 4M198 189l-4 4M243.1 181.9l.6-.3a1.18 1.18 0 0 1 1.4 .6 .81 .81 0 0 1-.7 1.1h-.7a.82 .82 0 0 1-.8-.5 .82 .82 0 0 1 .2-.9z"/>
<path d="M243.2 182.5h1.7M244 194.7l.2 .6h-.3zM244 194.7l-.1 6.7h22.6M244.1 181.6v1.7M244.1 193.8h31.5M244.1 192.9l-.1 1.8M257.4 198.6h2.2M257.7 199.5l.8 1.4M258.5 198.6v2.3M259.4 199.5l-.9 1.4M265.7 195.3h3.8M269.5 195.3v.2"/>
<path d="M269.5 195.3h.2M269.7 195.3l-.2 .2M273.4 193.2h.3l-.1 .6zM273.6 183.8v10M276.7 195.5h.3l-.2 .6zM276.8 183.8v12.3M278.8 196.1h-84M336.7 183.4h8M338.6 187.8h.3l-.2 .6zM338.7 183.4v7M338.7 183.4l.2 .6h-.3zM342.7 181.8l.6-.2v.4z"/>
<path d="M342.7 181.8h4.9M344.1 181.6l.6 .2-.6 .2zM344.7 183.4a2.49 2.49 0 0 1 2.5 2.5 2.49 2.49 0 0 1-2.5 2.5h-8M356.8 183.8h10.2M136.4 201.8l-1.1 2.8M247.8 201.8l-1.2 2.8M4 245.2h123v47.8M4 253.7h123M4 259.4h123M52.4 245.2v47.8M83.5 253.7v5.7M104.7 253.7v5.7"/>
<path d="M216 253h200M216 248h65M216 258h65M228.6 243v15M255.2 243v15M281 243v50M296 243v30M346 243v30M361 243v30M381 253v20M392 253v20M416 243h-200v50"/>
<path d="M4 265h123M4 270.6h123M4 276.2h123M84.9 279.3h1.3M85.5 278.6v1.3M216 278h65M216 273h200M216 263h165M216 268h65M231 263v15M256 263v15M311 273v20"/>
<path d="M393.4 260.5l9-2.5v10l-9-2.5zM4 281.8h123M4 287.4h123M83.5 287.4v5.6M84.9 280.6h1.3M104.7 287.4v5.6M267.4 287.2h1.2M267.4 286h1.2M268 285.5v1.1"/>
<circle cx="111.6" cy="45.8" r="1.12"/>
<circle cx="111.6" cy="45.8" r="1.18"/>
<circle cx="125.2" cy="59.9" r=".99"/>
<circle cx="125.2" cy="49.9" r=".94"/>
<circle cx="125.2" cy="59.9" r=".95"/>
<circle cx="125.2" cy="49.9" r="1"/>
<circle cx="131.7" cy="43.6" r=".89"/>
<circle cx="142.2" cy="44.1" r="1.01"/>
<circle cx="142.2" cy="44.1" r=".83"/>
<circle cx="148.6" cy="44.1" r="1.12"/>
<circle cx="148.6" cy="44.1" r="1.16"/>
<circle cx="154.7" cy="44.1" r=".99"/>
<circle cx="154.7" cy="44.1" r=".4"/>
<circle cx="154.7" cy="44.1" r=".83"/>
<circle cx="160.9" cy="44.1" r="1.12"/>
<circle cx="160.9" cy="44.1" r="1.16"/>
<circle cx="167.2" cy="44.1" r="1.01"/>
<circle cx="167.3" cy="44.1" r=".83"/>
<circle cx="210.7" cy="43.6" r=".9"/>
<circle cx="244" cy="43.6" r=".89"/>
<circle cx="263.9" cy="59.9" r="1.01"/>
<circle cx="263.9" cy="49.9" r="1.01"/>
<circle cx="263.9" cy="59.9" r=".94"/>
<circle cx="263.9" cy="49.9" r=".94"/>
<circle cx="111.6" cy="64.1" r="1.12"/>
<circle cx="111.6" cy="64.1" r="1.17"/>
<circle cx="131.7" cy="66.3" r=".9"/>
<circle cx="142.2" cy="65.8" r="1.01"/>
<circle cx="142.2" cy="65.8" r=".83"/>
<circle cx="148.6" cy="65.8" r="1.14"/>
<circle cx="148.6" cy="65.7" r="1.12"/>
<circle cx="154.7" cy="65.8" r=".99"/>
<circle cx="154.7" cy="65.8" r=".4"/>
<circle cx="154.7" cy="65.8" r=".83"/>
<circle cx="160.9" cy="65.8" r="1.12"/>
<circle cx="160.9" cy="65.8" r="1.14"/>
<circle cx="165.5" cy="73.1" r=".99"/>
<circle cx="167.2" cy="65.8" r="1.01"/>
<circle cx="167.3" cy="65.8" r=".83"/>
<circle cx="210.7" cy="66.3" r=".91"/>
<circle cx="235.2" cy="69.1" r=".86"/>
<circle cx="235.2" cy="69.1" r=".9"/>
<circle cx="125.1" cy="115.8" r=".95"/>
<circle cx="125.1" cy="115.8" r="1"/>
<circle cx="146.4" cy="110.6" r=".89"/>
<circle cx="146.4" cy="110.5" r=".86"/>
<circle cx="146.4" cy="110.5" r="1"/>
<circle cx="150.6" cy="107.4" r=".99"/>
<circle cx="150.6" cy="107.4" r=".91"/>
<circle cx="150.6" cy="107.4" r=".33"/>
<circle cx="153.4" cy="107.4" r=".89"/>
<circle cx="153.4" cy="107.4" r=".86"/>
<circle cx="156.1" cy="107.4" r=".9"/>
<circle cx="156.1" cy="107.4" r=".86"/>
<circle cx="163.7" cy="110.5" r=".9"/>
<circle cx="163.8" cy="110.6" r="1"/>
<circle cx="163.8" cy="110.6" r=".87"/>
<circle cx="235.4" cy="110.6" r=".87"/>
<circle cx="235.4" cy="110.6" r=".9"/>
<circle cx="235.4" cy="110.6" r="1"/>
<circle cx="242.7" cy="110.6" r=".9"/>
<circle cx="242.7" cy="110.6" r="1"/>
<circle cx="242.7" cy="110.6" r=".87"/>
<circle cx="264" cy="115.7" r="1"/>
<circle cx="264" cy="115.8" r=".95"/>
<circle cx="334.2" cy="120.1" r="1.49"/>
<circle cx="334.2" cy="120.1" r="1.32"/>
<circle cx="334.2" cy="127.6" r="1.5"/>
<circle cx="334.2" cy="120.1" r="1.14"/>
<circle cx="334.2" cy="127.6" r="1.14"/>
<circle cx="334.2" cy="127.6" r="1.33"/>
<circle cx="334.2" cy="127.6" r="1.17"/>
<circle cx="334.2" cy="120.1" r="1.17"/>
<circle cx="356.2" cy="120.1" r="1.33"/>
<circle cx="356.2" cy="127.6" r="1.17"/>
<circle cx="356.2" cy="120.1" r="1.13"/>
<circle cx="356.2" cy="127.6" r="1.13"/>
<circle cx="356.2" cy="127.6" r="1.34"/>
<circle cx="356.2" cy="120.1" r="1.49"/>
<circle cx="356.2" cy="127.6" r="1.5"/>
<circle cx="131.7" cy="171.1" r=".9"/>
<circle cx="146.3" cy="168.3" r=".43"/>
<circle cx="153.9" cy="168.3" r=".4"/>
<circle cx="156.2" cy="168.3" r=".41"/>
<circle cx="163.9" cy="168.3" r=".43"/>
<circle cx="165.1" cy="171.1" r=".9"/>
<circle cx="210.7" cy="171.2" r=".91"/>
<circle cx="235.2" cy="168.4" r=".39"/>
<circle cx="242.9" cy="168.3" r=".41"/>
<circle cx="244" cy="171.1" r=".9"/>
<circle cx="131.7" cy="182.5" r=".83"/>
<circle cx="131.7" cy="193.8" r=".89"/>
<circle cx="143.3" cy="180.7" r=".98"/>
<circle cx="165.1" cy="182.5" r=".83"/>
<circle cx="165.1" cy="193.8" r=".89"/>
<circle cx="210.7" cy="193.8" r=".9"/>
<circle cx="243.7" cy="182.5" r="2.43"/>
<circle cx="244" cy="193.8" r=".89"/>
<circle cx="135.9" cy="203.2" r=".99"/>
<circle cx="247.2" cy="203.2" r=".98"/>
</g>
<path d="M412.4 262.3a2.5 2.5 0 0 0-4.1-1.1 2.5 2.5 0 0 0 1 4.2 2.5 2.5 0 0 0 3.2-2.9l-.1-.2" fill="none" stroke="#000" stroke-width=".3" stroke-dasharray="30.5 1.3 1.3 1.3" stroke-dashoffset="24.5" stroke-linecap="butt"/>
<path d="M414.8 261.5a5 5 0 0 0-8.3-2 5 5 0 0 0 2.2 8.3 5 5 0 0 0 6.2-6l-.1-.3" fill="none" stroke="#000" stroke-width=".3" stroke-dasharray="30.5 1.3 1.3 1.3" stroke-dashoffset="16.7" stroke-linecap="butt"/>
<g fill="none" stroke="#000" stroke-width=".3" stroke-dasharray="6.3 1.3 1.3 1.3 5.1">
<path d="M185.8 38.1l2 6.4M195.8 38.1l2 6.4M187.8 44.5l-4 4M197.8 44.5l-4 4M183.8 65.3l2 6.5M187.8 61.3l-4 4M193.8 65.3l2 6.5M197.8 61.3l-4 4M185.8 105.8l2 4.9M187.8 110.7l-4 4M195.8 105.8l2 4.9M197.8 110.7l-4 4"/>
<path d="M183.8 128.5l2 4.9M187.8 124.5l-4 4M193.8 128.5l2 4.9M197.8 124.5l-4 4M185.8 165.6l2 6.4M187.8 172l-4 4M195.8 165.6l2 6.4M197.8 172l-4 4M183.8 192.9l2 6.4M187.8 188.9l-4 4M193.8 192.9l2 6.4M197.8 188.9l-4 4"/>
</g>
<path d="M183.8 48.5l4 12.8M193.8 48.5l4 12.8M183.8 176l4 12.9M193.8 176l4 12.9" fill="none" stroke="#000" stroke-width=".3" stroke-dasharray="6.3 1.3 1.3 1.3 5.1" stroke-dashoffset="4.1"/>
<path d="M183.8 114.7l4 9.8M193.8 114.7l4 9.8" fill="none" stroke="#000" stroke-width=".3" stroke-dasharray="6.3 1.3 1.3 1.3 5.1" stroke-dashoffset="5.5"/>
<path d="M345.2 116.4v15.5" fill="none" stroke="#000" stroke-width=".3" stroke-dasharray="30.5 1.3 1.3 1.3" stroke-dashoffset="24.6"/>
<path d="M243.2 182.5h-.8M244.1 183.3v.8M244.1 181.6v-.8M244.9 182.5h.8" fill="none" stroke="#000" stroke-width=".3" stroke-dasharray="30.5 1.3 1.3 1.3"/>
<path d="M410 255.7v14.9" fill="none" stroke="#000" stroke-width=".3" stroke-dasharray="30.5 1.3 1.3 1.3" stroke-dashoffset="25"/>
<path d="M403.4 263l12.6-.1" fill="none" stroke="#000" stroke-width=".3" stroke-dasharray="30.5 1.3 1.3 1.3" stroke-dashoffset="26.1"/>
<path d="M216 248v5" fill="none" stroke="#000" stroke-width=".3" stroke-dasharray="30.5 1.3 1.3 1.3" stroke-dashoffset="29.9"/>
<path d="M128.9 65.8v-21.7M154.8 65.8v-21.7M233.7 65.8v-21.7M259.6 65.8v-21.7" fill="none" stroke="#f00" stroke-width=".3" stroke-dasharray="30.5 1.3 1.3 1.3" stroke-dashoffset="21.6"/>
<g fill="#000">
<path d="M331 128.6l.6 .2-.6 .1z"/>
<path d="M154.2 31.1l.6 .2-.6 .1zM99.7 31.3l.6-.2v.3zM269.1 35.3l.6 .1-.6 .2zM259.5 35.4l.6-.1v.3zM344.6 132.7l.6 .2-.6 .1zM331.6 132.9l.6-.2v.3zM269.1 164.1l.6 .1-.6 .2zM244.1 164.2l.6-.1v.3zM344.1 181.6l.6 .2-.6 .2zM342.7 181.8l.6-.2v.4z"/>
<path d="M233.1 31.1l.6 .2-.6 .1zM154.8 31.3l.6-.2v.3z"/>
<path d="M174.6 44.1l.1 .6h-.3zM174.4 65.2h.3l-.1 .6zM273.6 171.2l.1 .6h-.3zM273.4 193.2h.3l-.1 .6zM276.8 168.8l.2 .6h-.3zM276.7 195.5h.3l-.2 .6z"/>
<path d="M99.7 100.4l.6-.1v.2zM269.1 100.3l.6 .1-.6 .1zM142.2 39.1l.6-.2v.3zM166.7 38.9l.6 .2-.6 .1zM132.3 35.4l.6-.1v.3zM176.6 35.3l.6 .1-.6 .2zM142.2 66.6l-.1 .6h.3zM154.8 66.6l-.1 .6h.2zM99.7 35.4l.6-.1v.3zM128.3 35.3l.6 .1-.6 .2zM345.2 132.9l.6-.2v.3zM358.3 132.7l.6 .2-.6 .1zM99.7 164.2l.6-.1v.3zM131.2 164.1l.6 .1-.6 .2zM131.8 194.7l-.2 .6h.3zM244 194.7l-.1 .6h.3zM132.6 182.5l.6 .1v-.3z"/>
<path d="M365.8 129.6h.3l-.2 .6zM365.9 104.2l.2 .6h-.3z"/>
<path d="M131.8 164.2l.6-.1v.3zM164.5 164.1l.6 .1-.6 .2z"/>
<path d="M165.1 164.2l.6-.1v.3zM210.1 164.1l.6 .1-.6 .2z"/>
<path d="M210.7 164.2l.6-.1v.3zM243.5 164.1l.6 .1-.6 .2z"/>
<path d="M338.7 183.4l.2 .6h-.3zM338.6 187.8h.3l-.2 .6z"/>
</g>
<g font-size="6.3">
<text x="282.1" y="250.3">名称</text>
<text x="347.1" y="250.3">图号</text>
<text x="282.1" y="260.3">材质</text>
<text x="347.1" y="260.3">质量</text>
<text x="383.3" y="262.1">视</text>
<text x="383.3" y="269.9">图</text>
<text x="282.1" y="270.3">版次</text>
<text x="347.1" y="270.3">比例</text>
</g>
<g font-size="4.2">
<text x="4.8" y="237.6">注意：1.行走平行度（正面+侧面），450行程内，≤±0.03mm，1000行程内，≤±0.05mm。</text>
<text x="12.2" y="243.3">2.本体形变，450行程内，≤±0.03mm，1000行程内，≤±0.05mm。</text>
<text x="18.6" y="251.3">型号/规格</text>
<text x="69.5" y="251.3">GTH8-1100-BC-M20-C4</text>
<text x="300.8" y="249.5">GTH8-1100-BC-M20-C4</text>
<text x="14.4" y="258.3">螺杆型号/规格</text>
<text x="19.7" y="263.9">有效行程</text>
<text x="63.7" y="258.3">1605</text>
<text x="85.5" y="263.9">1100</text>
<text x="89.9" y="258.3">1610</text>
<text x="111.7" y="258.3">1620</text>
<text x="19.7" y="269.5">精度等级</text>
<text x="87.6" y="269.5">C7</text>
<text x="259" y="267">2022/9/23</text>
<text x="19.7" y="275.2">马达容量</text>
<text x="70.6" y="275.2">200/400W（无刹车）</text>
<text x="15.5" y="280.8">重复定位精度</text>
<text x="86.7" y="280.8">0.02</text>
<text x="9.1" y="286.4">感应开关方式及数量</text>
<text x="72.7" y="286.4">外挂型三只（C4）</text>
<text x="15.5" y="292">建议最快速度</text>
<text x="60.5" y="292">250MM/S</text>
<text x="86.7" y="292">500MM/S</text>
<text x="106.4" y="292">1000MMM/S</text>
</g>
<g font-size="4.1">
<text x="247.2" y="184">I</text>
<text x="360.9" y="182.7">I</text>
<text x="356.8" y="187.9">1 : 1</text>
</g>
<g font-size="3.5">
<text x="109.1" y="32.5">165 滑台原点位置</text>
<text x="185.8" y="32.5">1100 有效行程</text>
<text x="60.8" y="36.7">87.50 滑台极限位置 1</text>
<text x="156.7" y="36.7">135</text>
<text x="157.6" y="40.3">75</text>
<text x="271.5" y="36.7">30.50 滑台极限位置 1</text>
<text x="175.9" y="56.3" transform="rotate(-90 175.9 56.3)">65</text>
<text x="121.2" y="74.4">4 x M6 贯穿</text>
<text x="156.7" y="74.4">2 x</text>
<text x="168.4" y="74.4">5</text>
<text x="176.8" y="74.4">8</text>
<text x="184.6" y="101.6">1373</text>
<text x="367.2" y="119.8" transform="rotate(-90 367.2 119.8)">78</text>
<text x="315.5" y="128.2">基准面</text>
<text x="334.3" y="134.1">40.70</text>
<text x="350.9" y="134.1">41</text>
<text x="117.7" y="165.5">96</text>
<text x="144.3" y="165.5">100</text>
<text x="184.2" y="165.5">1000</text>
<text x="223.3" y="165.5">100</text>
<text x="254.3" y="165.5">77</text>
<text x="134.6" y="182">2 x</text>
<text x="146.1" y="182">5 H7</text>
<text x="160" y="182">4</text>
<text x="274.9" y="183.8" transform="rotate(-90 274.9 183.8)">68</text>
<text x="278.1" y="183.8" transform="rotate(-90 278.1 183.8)">82</text>
<text x="347.7" y="183.1">2</text>
<text x="133.4" y="200.9">22 x M6</text>
<text x="151.7" y="200.9">15</text>
<text x="246.5" y="200.9">4 x M6</text>
<text x="261.3" y="200.9">15</text>
<text x="338.3" y="201" transform="rotate(-90 338.3 201)">+0.012</text>
<text x="341.8" y="199.2" transform="rotate(-90 341.8 199.2)">0</text>
<text x="138.6" y="204.4">5.40 贯穿</text>
<text x="249.9" y="204.4">5.40 贯穿</text>
<text x="341.8" y="204.5" transform="rotate(-90 341.8 204.5)">5</text>
<text x="221.4" y="246.8">1</text>
<text x="221.4" y="251.8">2</text>
<text x="218.8" y="256.8">序号</text>
<text x="232.2" y="256.8">修 订 版 次</text>
<text x="257.5" y="256.8">设计变更编号</text>
<text x="228.2" y="261.8">设</text>
<text x="240.1" y="261.8">计</text>
<text x="252" y="261.8">变</text>
<text x="263.9" y="261.8">更</text>
<text x="219.1" y="266.7">设 计</text>
<text x="368.3" y="269.3">1:3</text>
<text x="219.1" y="271.7">校 核</text>
<text x="219.1" y="276.7">批 准</text>
<text x="222.9" y="282.7">技术要求：</text>
<text x="231.8" y="287.3">1、未标注公差全部 0.1</text>
<text x="231.7" y="291.8">2、未标注倒角全部C0.3</text>
</g>
</svg>
